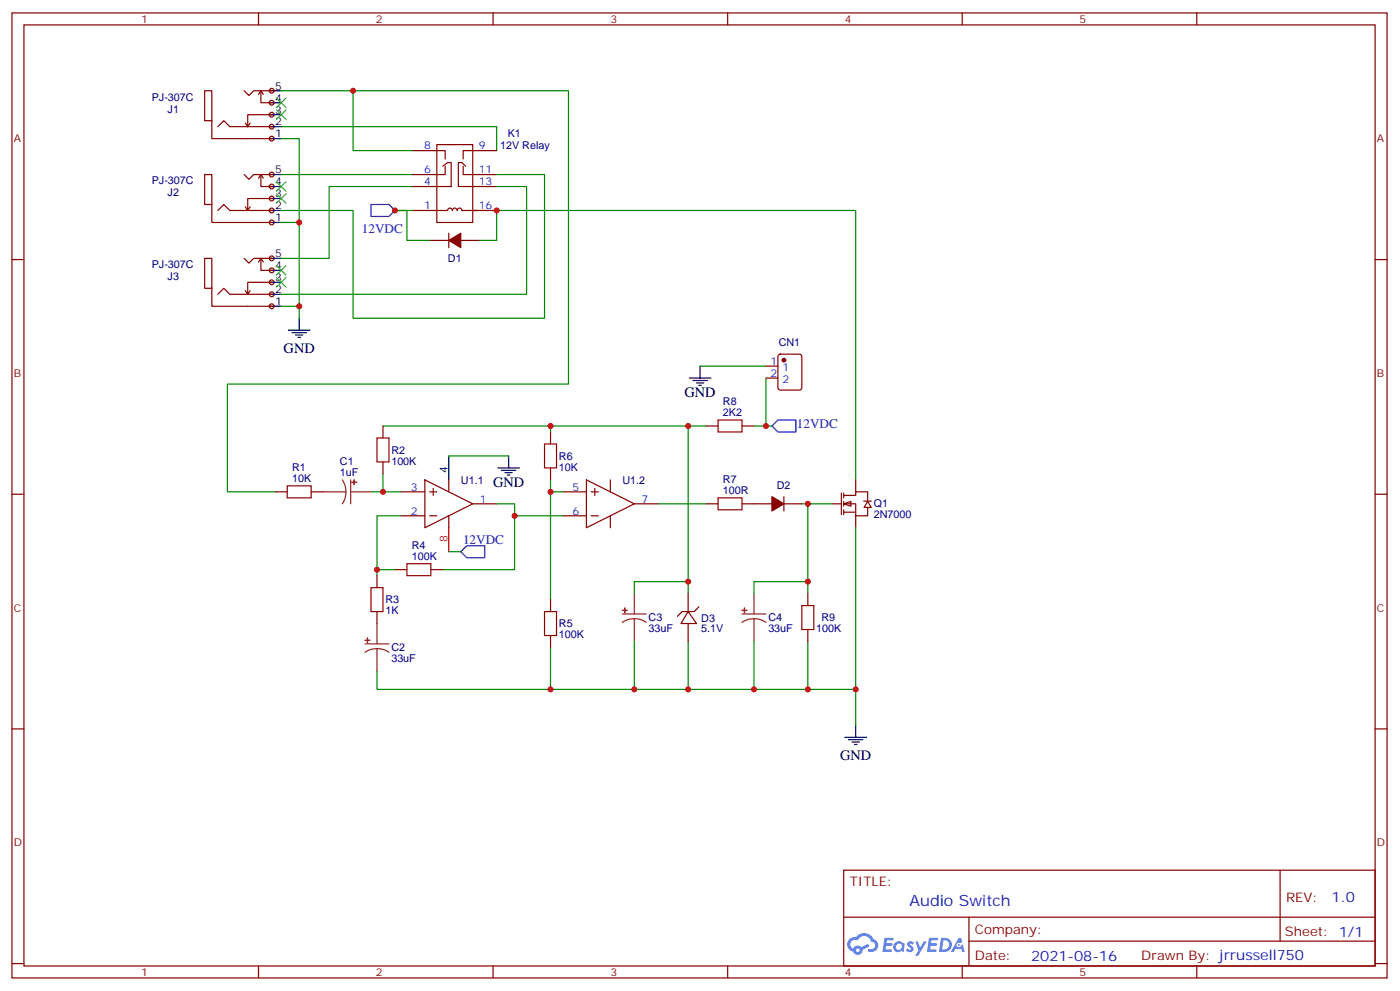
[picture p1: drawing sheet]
<svg xmlns="http://www.w3.org/2000/svg" width="413mm" height="292mm" viewBox="0 0 413 292" stroke-linecap="round" stroke-linejoin="round" font-family="sans-serif">
<g fill="none" stroke="#870000" stroke-width=".35">
<path d="M3.5 3.8h405.4v284.3h-405.4zM7.1 7.3h398.2v277.3h-398.2zM76.2 3.8v3.5M145.3 3.8v3.5M214.5 3.8v3.5M283.6 3.8v3.5M352.8 3.8v3.5M3.5 76.5h3.6M405.3 76.5h3.6M3.5 145.6h3.6M405.3 145.6h3.6M3.5 214.8h3.6"/>
<path d="M405.3 214.8h3.6M248.7 256.4h156.6v28.2h-156.6zM377.3 256.4v20.9M248.7 270.2h156.5M285.6 277.3h119.6M285.6 270.2v14.2M3.5 283.9h3.6M76.2 284.6v3.5M145.3 284.6v3.5M214.5 284.6v3.5M283.6 284.6v3.5M352.8 284.6v3.5"/>
<path d="M405.3 283.9h3.6"/>
</g>
<g fill="#5487ff">
<path d="M267.7 277.6a1.22 1.22 0 0 1 1.7 .2l-.4 .6a.47 .47 0 0 0-.3-.4 .47 .47 0 0 0-.5 .2l.1 .2a1.14 1.14 0 0 1 .8 1.8 1.14 1.14 0 0 1-1.9 0l-.2-.2 .5-.6 .7 .5a.29 .29 0 0 0 .3-.3 .29 .29 0 0 0-.2-.3 1.04 1.04 0 0 1-.6-1.7z"/>
<path d="M260.7 276.3h2.4l.3 .2-.2 .5-1.8 .1-.1 .8h1.5l.3 .4-.3 .4h-1.6l-.2 1.1h1.7l.2 .3-.2 .3-2.6 .1z"/>
<path d="M273.8 276.3h2.4l.3 .2-.1 .5-1.8 .1-.2 .8h1.6l.3 .4-.4 .4h-1.6l-.1 1.1h1.7l.2 .3-.2 .3-2.6 .1z"/>
<path d="M282.6 276.3h.7l.3 1.3-.6 .3a.69 .69 0 0 0-1 .3 .69 .69 0 0 0 .4 .9 .69 .69 0 0 0 .9-.6l.5-.2 .6 2.2h-.8l-.2-.9h-1.8l-.5 .9h-.8z"/>
<path d="M269.8 277.4h.8l.6 1.8 1.1-1.8h.9l-2.6 4.2h-.8l.9-1.5z"/>
<path d="M277.4 276.3l-.6 4.2h1.3a2.11 2.11 0 0 0 2.5-2.1 2.11 2.11 0 0 0-2.5-2.1zM278.1 277.1a1.39 1.39 0 0 1 1.7 1.4 1.39 1.39 0 0 1-1.8 1.3h-.3z"/>
<path d="M263.7 277.9a1.54 1.54 0 0 0-.1 2.2 1.54 1.54 0 0 0 2.2 .1l.6 .3 .3-2.3-.2-.3h-.4a1.49 1.49 0 0 0-2.4 0zM264 278.9a.94 .94 0 0 1 1.8 0 .94 .94 0 0 1-1.8 0z"/>
<path d="M250.4 276.7a2.18 2.18 0 0 0 1.1 3.7 1.44 1.44 0 0 0 1.6 .9 1.44 1.44 0 0 0 1.2-1.4l2-1.1-.5-.7-1.9 1a1.47 1.47 0 0 0-2.4 .4 1.39 1.39 0 0 1-.7-1.9 1.39 1.39 0 0 1 2-.5 2.12 2.12 0 0 1 2.2-1.3 2.12 2.12 0 0 1 1.9 1.7 1.14 1.14 0 0 1 1.1 1.4 1.14 1.14 0 0 1-1.7 .7 .43 .43 0 0 0-.5 .4 .43 .43 0 0 0 .4 .5 1.98 1.98 0 0 0 2.5-1.2 1.98 1.98 0 0 0-1.2-2.6 3.1 3.1 0 0 0-5.3-.6l-.9 .1zM252.3 280a.55 .55 0 0 1 1.1 0 .55 .55 0 0 1-1.1 0z"/>
<circle cx="282.6" cy="278.4" r=".26"/>
</g>
<path d="M82.9 37.3h63.5v7.1M82.9 40.9h5.3v52.9M82.9 51.4h38.8M121.7 55h-24.7v21.1h-14.1M141.1 70.8h5.3v-8.8h105.8v79.4" fill="none" stroke="#008700" stroke-width=".35"/>
<path d="M85 97.3h6.4M86.1 98h4.2M87.1 98.7h2.2M87.8 99.4h.7M88.2 93.8v3.5" fill="none" stroke="#000" stroke-width=".35"/>
<path d="M121.7 44.4h9.5v2.4M128.8 42.6h10.5v22.9h-10.5zM130.5 49l1.4-1.1h1.1v7.1h-11.3M131.2 49v2.4h-9.5M136.5 49v2.4h9.9M137.2 49l-1-1.1h-1.1v7.1h11.3M146.4 44.4h-9.9v2.4M121.7 62h10.2M131.9 62a.71 .71 0 0 1 .8-.7 .71 .71 0 0 1 .6 .7M133.3 62a.71 .71 0 0 1 .8-.7 .71 .71 0 0 1 .7 .7M134.8 62a.71 .71 0 0 1 .7-.7 .71 .71 0 0 1 .7 .7h10.2" fill="none" stroke="#870000" stroke-width=".35"/>
<g fill="#f0f0f0" stroke="#870000" stroke-width=".35">
<circle cx="80.1" cy="51.4" r=".71"/>
<circle cx="80.1" cy="55" r=".71"/>
<circle cx="80.1" cy="58.5" r=".71"/>
<circle cx="80.1" cy="62" r=".71"/>
<circle cx="80.1" cy="65.5" r=".71"/>
</g>
<path d="M79.4 58.5h3.5M79.4 55h3.5M79.4 51.4h3.5M79.4 65.5h3.5M79.4 62h3.5" fill="none" stroke="#000" stroke-width=".35"/>
<path d="M72 51.4l1.4 1.4 1.4-1.4h5.3M76.9 51.4v3.6h3.2M76.9 51.4l-.7 1.1M76.9 51.4l.7 1.1M80.1 58.5h-7.1v3.5M62.4 60.3v-8.9h-2.1v8.9h2.1v5.2h17.7M64.2 62l1.8-1.7 1.7 1.7h12.4M72.3 61l.7 1M73.7 61l-.7 1" fill="none" stroke="#870000" stroke-width=".35"/>
<g fill="#f0f0f0" stroke="#870000" stroke-width=".35">
<circle cx="80.1" cy="76.1" r=".71"/>
<circle cx="80.1" cy="79.7" r=".71"/>
<circle cx="80.1" cy="83.2" r=".71"/>
<circle cx="80.1" cy="86.7" r=".71"/>
<circle cx="80.1" cy="90.2" r=".71"/>
</g>
<path d="M79.4 79.7h3.5M79.4 76.1h3.5M79.4 90.2h3.5M79.4 86.7h3.5M79.4 83.2h3.5" fill="none" stroke="#000" stroke-width=".35"/>
<path d="M72 76.1l1.4 1.4 1.4-1.4h5.3M76.9 76.1v3.6h3.2M76.9 76.1l-.7 1.1M76.9 76.1l.7 1.1M62.4 84.9v-8.8h-2.1v8.8h2.1v5.3h17.7M64.2 86.7l1.8-1.8 1.7 1.8h12.4M72.3 85.7l.7 1M73.7 85.7l-.7 1M80.1 83.2h-7.1v3.5" fill="none" stroke="#870000" stroke-width=".35"/>
<g fill="#f0f0f0" stroke="#870000" stroke-width=".35">
<circle cx="80.1" cy="26.7" r=".71"/>
<circle cx="80.1" cy="30.3" r=".71"/>
<circle cx="80.1" cy="33.8" r=".71"/>
<circle cx="80.1" cy="37.3" r=".71"/>
<circle cx="80.1" cy="40.9" r=".71"/>
</g>
<path d="M79.4 37.3h3.5M79.4 33.8h3.5M79.4 30.3h3.5M79.4 26.7h3.5M79.4 40.9h3.5M132.3 134.3v7.1M249.1 217.2h6.3M250.1 217.9h4.3M251.2 218.7h2.1M251.9 219.4h.7M252.2 213.7v3.5" fill="none" stroke="#000" stroke-width=".35"/>
<g fill="none" stroke="#870000" stroke-width=".35">
<path d="M62.4 35.6v-8.9h-2.1v8.9h2.1v5.3h17.7M64.2 37.3l1.8-1.7 1.7 1.7h12.4M72 26.7l1.4 1.5 1.4-1.5h5.3M72.3 36.3l.7 1M73.7 36.3l-.7 1M76.9 26.7v3.6h3.2M76.9 26.7l-.7 1.1M76.9 26.7l.7 1.1M80.1 33.8h-7.1v3.5M118.2 144.9h7M118.2 152h7M125.2 141.4l14.1 7-14.1 7.1z"/>
<path d="M126.6 144.9h2.2M126.6 152h2.2M127.7 143.9v2.1M132.3 141.4v3.5M132.3 152v3.5M139.3 148.4h7.1M165.8 144.9h7.1M165.8 152h7.1M172.9 141.4l14.1 7-14.1 7.1zM174.3 144.9h2.1M174.3 152h2.1M175.3 143.9v2.1"/>
<path d="M179.9 141.4v3.5M179.9 152v3.5M187 148.4h7"/>
</g>
<g fill="none" stroke="#008700" stroke-width=".35">
<path d="M82.9 26.7h21.2v17.7h17.6M104.1 26.7h63.5v86.5h-100.6v31.7h14.1M112.9 125.5h49.4v1.8M112.9 139.6v5.3M162.3 125.5h40.5v49.4M202.8 125.5h5.3M222.2 125.5h5.3M109.4 144.9h8.8M118.2 152h-7.1v17.6M146.4 148.4h5.3v19.5h-21.2M151.7 152h14.1M162.3 141.4v3.5"/>
<path d="M165.8 144.9h-3.5v31.8M194 148.4h14.1M236.4 148.4h1.7v23h-15.9v3.5M111.1 167.9h5.3M132.3 162.6h3.5M202.8 171.4h-15.8v3.5M238.1 171.4v3.5M162.3 190.8v12.3M187 189v14.1M202.8 189v14.1M222.2 189v14.1h-111.1v-5.3M238.1 189v14.1h-15.9"/>
</g>
<path d="M81.5 28.9l2.8 2.8M81.5 32.4l2.8 2.8M84.3 28.9l-2.8 2.8M84.3 32.4l-2.8 2.8M81.5 53.6l2.8 2.8M81.5 57.1l2.8 2.8M84.3 53.6l-2.8 2.8M84.3 57.1l-2.8 2.8M81.5 78.2l2.8 2.9M84.3 78.2l-2.8 2.9M81.5 81.8l2.8 2.8M84.3 81.8l-2.8 2.8" fill="none" stroke="#3c3" stroke-width=".35"/>
<path d="M132.3 155.5v7.1" fill="none" stroke="#f00" stroke-width=".35"/>
<g fill="none" stroke="#8c2424" stroke-width=".35">
<path d="M187 174.9v6M222.2 174.9v6M107.6 189.7h7.1M111.1 191.1l1.9 .3 1.7 .8M111.1 191.1l-1.8 .3-1.7 .8M111.1 183.7v6M111.1 191.1v6.7M183.4 180.9h7.1M187 182.3l1.8 .3 1.7 .8M187 182.3l-1.9 .3-1.7 .8M187 182.3v6.7M218.7 180.9h7.1"/>
<path d="M222.2 182.3l1.9 .3 1.7 .8M222.2 182.3l-1.8 .3-1.7 .8M222.2 182.3v6.7"/>
</g>
<g fill="#8c2424" stroke="#8c2424" stroke-width=".35">
<path d="M107.6 188.7h1.4z"/>
<path d="M108.3 188v1.4z"/>
<path d="M183.4 179.8l1.5 .1z"/>
<path d="M184.1 179.1l.1 1.5z"/>
<path d="M218.7 179.8l1.4 .1z"/>
<path d="M219.4 179.1l.1 1.5z"/>
</g>
<path d="M227.5 125.5l1.8-1.7h5.3v3.5h-5.3zM135.8 162.6l1.8-1.8h5.3v3.5h-5.3z" fill="none" stroke="#00f" stroke-width=".35"/>
<path d="M248.7 148.4l2.1-.7v1.5z" fill="#fff" stroke="#870000" stroke-width=".35"/>
<g fill="none" stroke="#870000" stroke-width=".35">
<path d="M127 70.8h5.3M132.3 68.7v4.3M135.8 70.8h5.3M225.8 107.9h3.5M225.8 111.4h3.5M229.5 104.6l.5-.2h5.7l.6 .4 .1 9.4-.5 .7h-5.9l-.6-.4-.1-9.4zM112.9 125.5v3.5M112.9 136.1v3.5M162.3 127.3v3.5M162.3 137.9v3.5M208.1 125.5h3.6M218.7 125.5h3.5"/>
<path d="M81.1 144.9h3.6M91.7 144.9h3.5M208.1 148.4h3.6M218.7 148.4h8.8M231.1 148.4h5.3M231.1 146.3v4.3M245.2 148.4h2.8M248 145.3v6.3M248.7 146h3.5v-1.1h3.6v2.8M248.7 148.4h3.5v3.6h3.6v-2.5M248.7 150.9h3.5M248.7 145.3v1.4"/>
<path d="M248.7 147.7v1.5M248.7 150.2v1.4M252.2 141.4v3.5M252.2 152v3.5M254.6 147.7h2.2M255.8 147.7l1 1.8h-2.1zM111.1 169.6v3.5M116.4 167.9h3.5M127 167.9h3.5M162.3 176.7v3.5M202.8 174.9v5.3M206 178.8l-1.4 1.4h-3.5l-1.4 1.4"/>
<path d="M238.1 174.9v3.5M111.1 180.2v3.5M162.3 187.3v3.5M202.8 180.2l2.5 3.5h-4.6zM202.8 183.7v5.3M238.1 185.5v3.5"/>
</g>
<path d="M146.4 55h8.8v31.7h-72.3M146.4 51.4h14.1v42.4h-56.4v-31.8h-21.2M82.9 65.5h5.3M121.7 62h-5.3h3.5v8.8h7.1M82.9 90.2h5.3M206.4 107.9h19.4M225.8 111.4v14.1M132.3 134.3h17.6M238.1 148.4h7.1M252.2 155.5v47.6h-14.1M252.2 203.1v10.6" fill="none" stroke="#008700" stroke-width=".35"/>
<path d="M109.4 60.3h5.3l1.7 1.7-1.7 1.8h-5.3z" fill="none" stroke="#00f" stroke-width=".35"/>
<path d="M111.1 129h3.6v7.1h-3.6zM160.5 130.8h3.5v7.1h-3.5zM211.7 123.8h7v3.5h-7zM84.7 143.2h7v3.5h-7zM211.7 146.7h7v3.5h-7zM109.4 173.1h3.5v7.1h-3.5zM119.9 166.1h7.1v3.5h-7.1zM236.4 178.4h3.5v7.1h-3.5zM160.5 180.2h3.5v7.1h-3.5z" fill="none" stroke="#a10000" stroke-width=".35"/>
<path d="M95.2 144.9h6.8M100.9 141.4l.8 1.7 .3 1.8M102 144.9l-.3 1.9-.8 1.6M103.4 144.9h6M103.4 141.4v7" fill="none" stroke="#8c2424" stroke-width=".35"/>
<g fill="#8c2424" stroke="#8c2424" stroke-width=".35">
<path d="M104.4 141.4v1.4z"/>
<path d="M103.7 142.1h1.4z"/>
</g>
<g fill="#870000" stroke="#870000" stroke-width=".35">
<path d="M227.5 146.3l3.6 2.1-3.6 2.2z"/>
<path d="M132.3 70.8l3.5-2.1v4.3z"/>
<circle cx="231.1" cy="106.1" r=".53"/>
</g>
<path d="M203.2 111.4h6.3M204.3 112.1h4.2M205.3 112.8h2.1M206 113.5h.7M206.4 107.9v3.5M146.8 137.9h6.3M147.8 138.6h4.2M148.9 139.3h2.1M149.6 140h.7M149.9 134.3v3.6" fill="none" stroke="#000" stroke-width=".35"/>
<g fill="#c00">
<circle cx="112.9" cy="144.9" r=".88"/>
<circle cx="111.1" cy="167.9" r=".88"/>
<circle cx="187" cy="203.1" r=".88"/>
<circle cx="162.3" cy="203.1" r=".88"/>
<circle cx="162.3" cy="144.9" r=".88"/>
<circle cx="151.7" cy="152" r=".88"/>
<circle cx="202.8" cy="203.1" r=".88"/>
<circle cx="162.3" cy="125.5" r=".88"/>
<circle cx="202.8" cy="171.4" r=".88"/>
<circle cx="222.3" cy="203.1" r=".88"/>
<circle cx="238.1" cy="171.4" r=".88"/>
<circle cx="202.8" cy="125.5" r=".88"/>
<circle cx="238.1" cy="148.4" r=".88"/>
<circle cx="238.1" cy="203.1" r=".88"/>
<circle cx="252.2" cy="203.1" r=".88"/>
<circle cx="146.4" cy="62" r=".88"/>
<circle cx="104.1" cy="26.7" r=".88"/>
<circle cx="88.2" cy="65.5" r=".88"/>
<circle cx="88.2" cy="90.2" r=".88"/>
<circle cx="116.4" cy="62" r=".88"/>
<circle cx="225.8" cy="125.5" r=".88"/>
</g>
<text font-size="4.6" fill="#00f" x="268.1" y="267">Audio Switch</text>
<g font-size="4.2">
<text x="83.6" y="104">GND</text>
<text x="201.8" y="117.1">GND</text>
<text x="145.3" y="143.5">GND</text>
<text x="247.7" y="223.9">GND</text>
</g>
<g font-size="4.2" fill="#00f">
<text x="392.5" y="265.7">1.0</text>
<text x="304" y="283">2021-08-16</text>
</g>
<g font-size="3.9" fill="#00f">
<text x="106.7" y="68.6">12VDC</text>
<text x="234.9" y="126.2">12VDC</text>
<text x="136.5" y="160.3">12VDC</text>
</g>
<g font-size="3.9" fill="#800">
<text x="250.5" y="261">TITLE:</text>
<text x="379.1" y="265.7">REV:</text>
<text x="287.4" y="275.2">Company:</text>
<text x="378.7" y="275.8">Sheet: 1/1</text>
<text x="287.4" y="282.9">Date:</text>
<text x="336.4" y="282.9">Drawn By: jrrussell750</text>
</g>
<g font-size="3.2" fill="#800">
<text x="41.6" y="6.8">1</text>
<text x="110.8" y="6.8">2</text>
<text x="179.9" y="6.8">3</text>
<text x="249.1" y="6.8">4</text>
<text x="318.2" y="6.8">5</text>
<text x="4.1" y="41.9">A</text>
<text x="405.9" y="41.9">A</text>
<text x="4.1" y="111.1">B</text>
<text x="405.9" y="111.1">B</text>
<text x="4.1" y="180.2">C</text>
<text x="405.9" y="180.2">C</text>
<text x="4.1" y="249.3">D</text>
<text x="405.9" y="249.3">D</text>
<text x="41.6" y="287.6">1</text>
<text x="110.8" y="287.6">2</text>
<text x="179.9" y="287.6">3</text>
<text x="249.1" y="287.6">4</text>
<text x="318.2" y="287.6">5</text>
</g>
<g font-size="3.2" fill="#000080">
<text x="44.7" y="29.7">PJ-307C</text>
<text x="49.4" y="33.2">J1</text>
<text x="149.7" y="40.2">K1</text>
<text x="147.4" y="43.8">12V Relay</text>
<text x="44.7" y="54.3">PJ-307C</text>
<text x="49.4" y="57.9">J2</text>
<text x="132" y="77.2">D1</text>
<text x="44.7" y="79">PJ-307C</text>
<text x="49.4" y="82.6">J3</text>
<text x="229.5" y="102">CN1</text>
<text x="213.1" y="119.5">R8</text>
<text x="213.1" y="122.7">2K2</text>
<text x="100.2" y="137.1">C1</text>
<text x="115.4" y="136.9">100K</text>
<text x="115.4" y="133.7">R2</text>
<text x="164.8" y="135.5">R6</text>
<text x="86.1" y="142.1">10K</text>
<text x="86.1" y="138.9">R1</text>
<text x="100.2" y="140.3">1uF</text>
<text x="135.9" y="142.5">U1.1</text>
<text x="164.7" y="138.7">10K</text>
<text x="183.5" y="142.5">U1.2</text>
<text x="213.1" y="142.4">R7</text>
<text x="213.1" y="145.6">100R</text>
<text x="229" y="144.2">D2</text>
<text x="257.6" y="149.5">Q1</text>
<text x="257.5" y="152.7">2N7000</text>
<text x="121.4" y="161.8">R4</text>
<text x="121.4" y="165">100K</text>
<text x="113.6" y="177.8">R3</text>
<text x="113.6" y="181">1K</text>
<text x="164.8" y="184.9">R5</text>
<text x="191.2" y="183.1">C3</text>
<text x="206.7" y="183.1">D3</text>
<text x="226.5" y="183.1">C4</text>
<text x="242.2" y="183.1">R9</text>
<text x="115.4" y="191.9">C2</text>
<text x="164.7" y="188.1">100K</text>
<text x="191.2" y="186.3">33uF</text>
<text x="206.7" y="186.1">5.1V</text>
<text x="226.5" y="186.3">33uF</text>
<text x="240.6" y="186.3">100K</text>
<text x="115.4" y="195.1">33uF</text>
</g>
<g font-size="3.2">
<text x="81.1" y="29.9">4</text>
<text x="81.1" y="26.4">5</text>
<text x="81.1" y="33.4">3</text>
<text x="81.1" y="40.5">1</text>
<text x="81.1" y="37">2</text>
<text x="81.1" y="51.1">5</text>
<text x="81.1" y="58.1">3</text>
<text x="81.1" y="54.6">4</text>
<text x="81.1" y="65.2">1</text>
<text x="81.1" y="61.7">2</text>
<text x="81.1" y="75.8">5</text>
<text x="81.1" y="82.8">3</text>
<text x="81.1" y="79.3">4</text>
<text x="81.1" y="89.9">1</text>
<text x="81.1" y="86.4">2</text>
<text x="131.9" y="139.3" transform="rotate(-90 131.9 139.3)">4</text>
</g>
<g font-size="3.2" fill="#00f">
<text x="125" y="44">8</text>
<text x="141.1" y="44">9</text>
<text x="125" y="51.1">6</text>
<text x="141.1" y="51.1">11</text>
<text x="125" y="54.6">4</text>
<text x="141.1" y="54.6">13</text>
<text x="125" y="61.7">1</text>
<text x="141.1" y="61.7">16</text>
<text x="227.1" y="107.5">1</text>
<text x="227.1" y="111.1">2</text>
<text x="230.6" y="109.3">1</text>
<text x="230.6" y="112.8">2</text>
<text x="121.1" y="144.6">3</text>
<text x="141.5" y="148.1">1</text>
<text x="168.7" y="144.6">5</text>
<text x="189.1" y="148.1">7</text>
<text x="121.1" y="151.6">2</text>
<text x="168.7" y="151.6">6</text>
</g>
<text font-size="3.2" fill="#f00" x="131.9" y="159.6" transform="rotate(-90 131.9 159.6)">8</text>
</svg>
